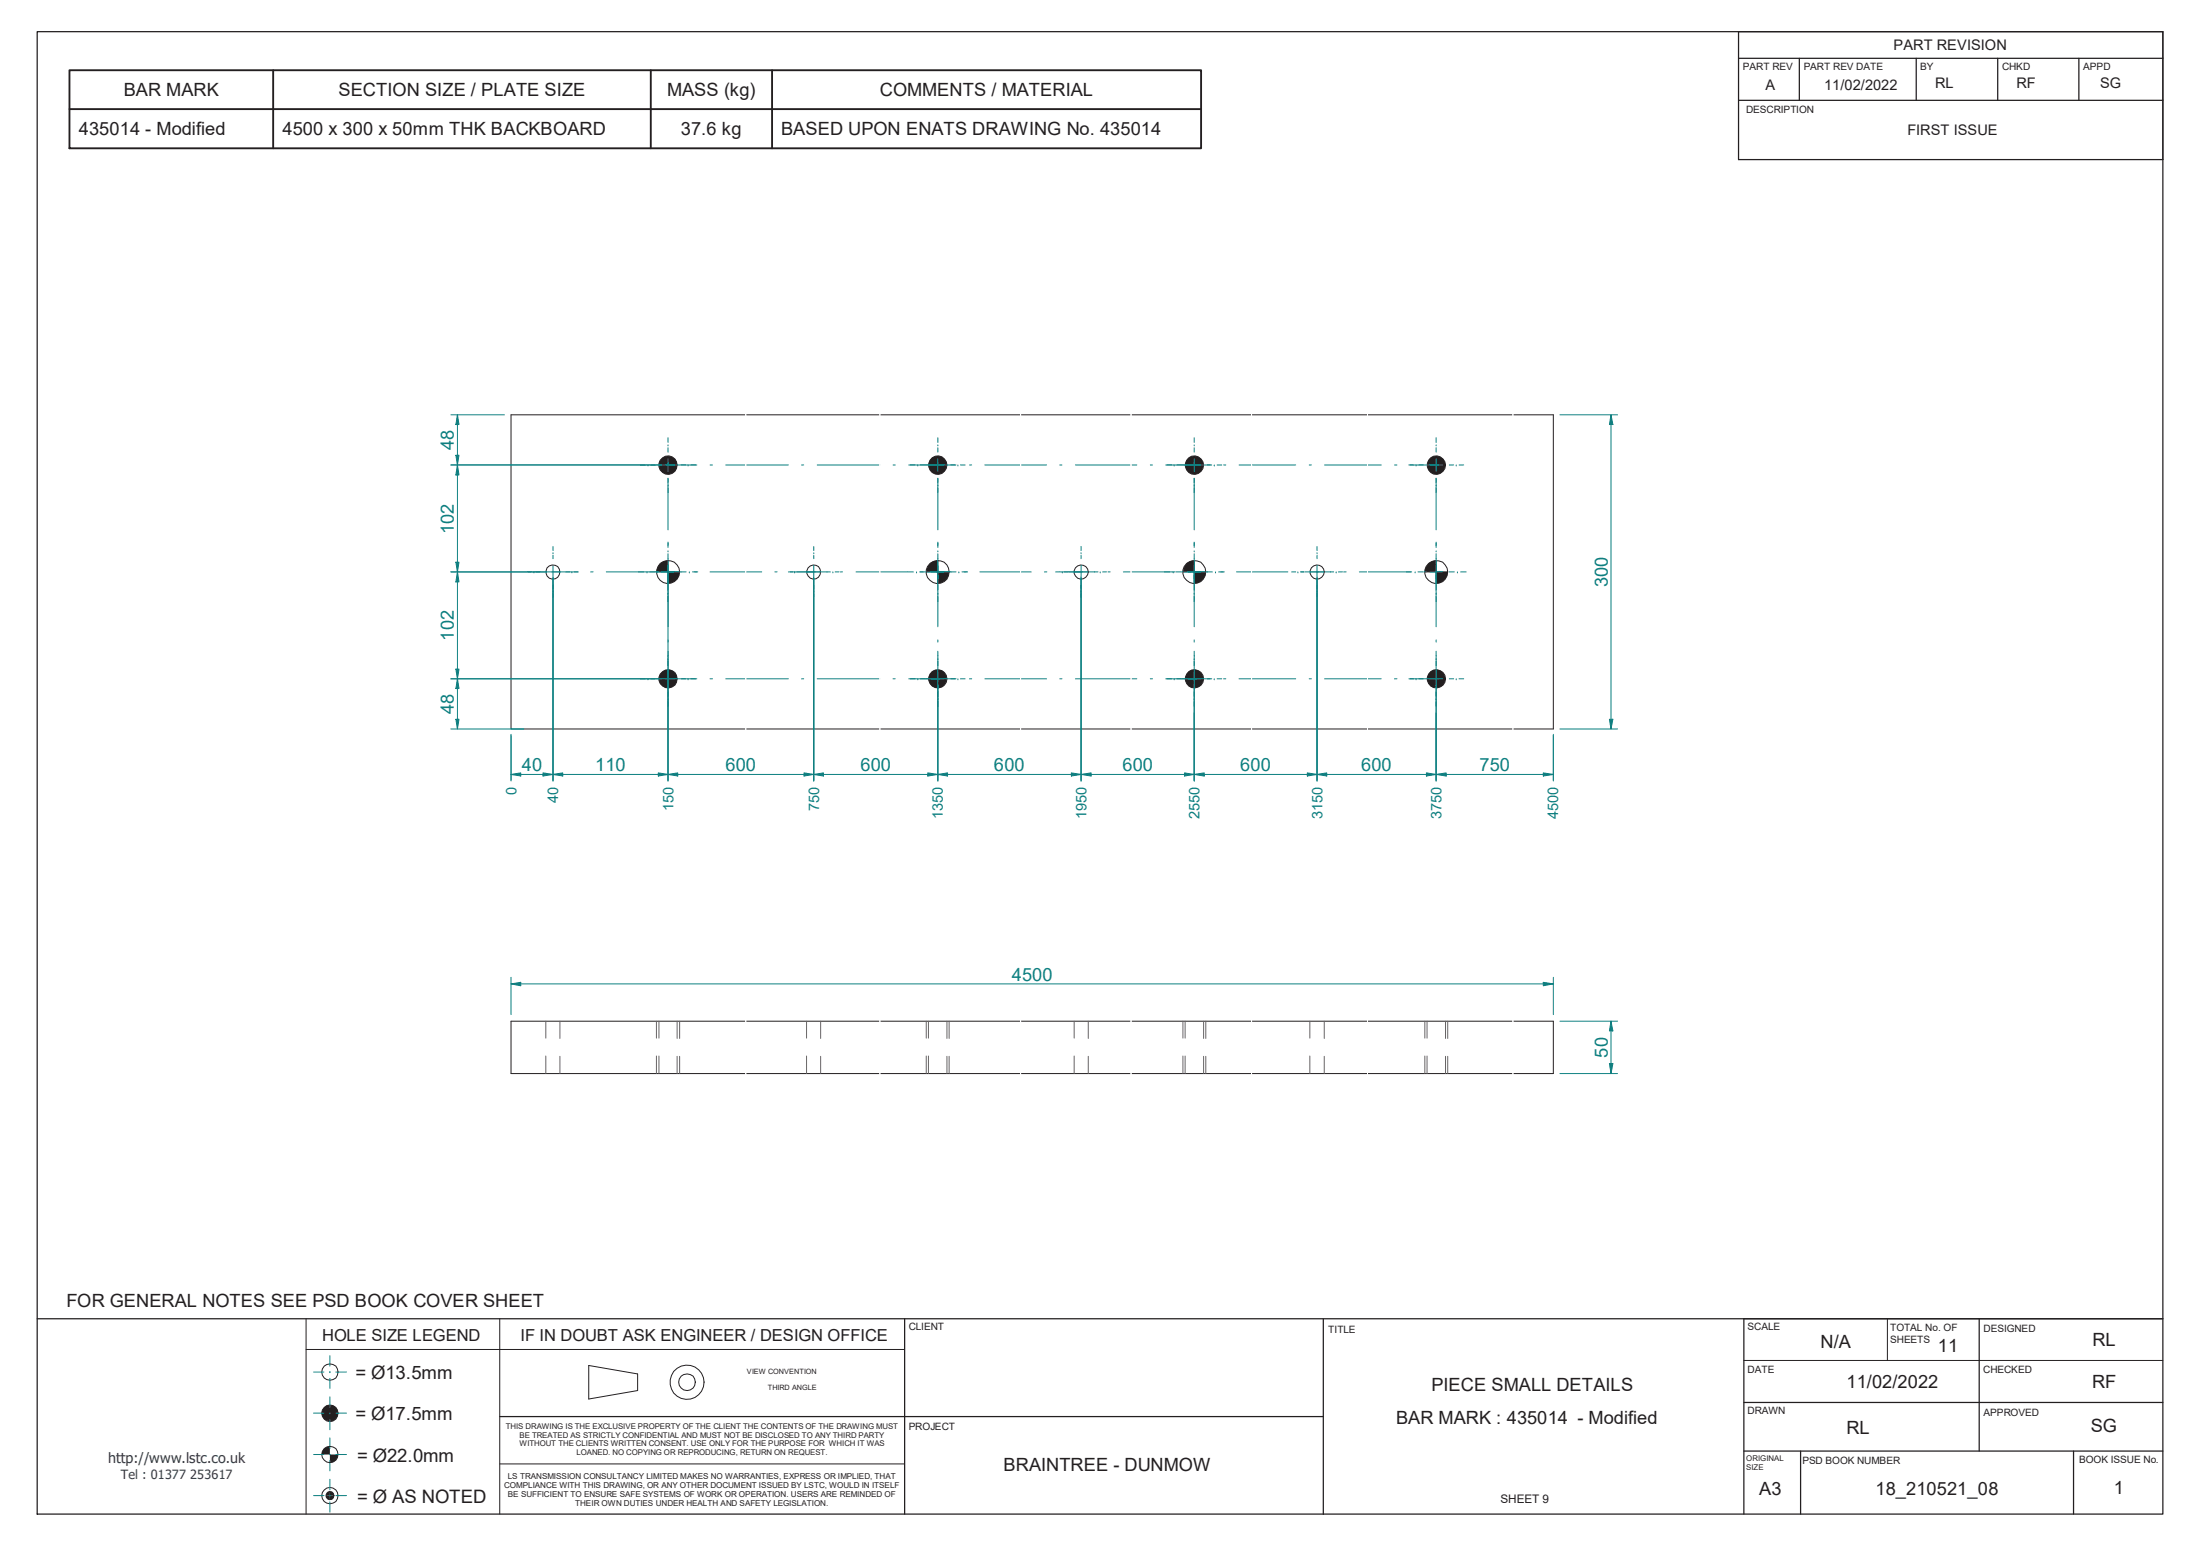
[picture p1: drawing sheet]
<svg xmlns="http://www.w3.org/2000/svg" width="297mm" height="210mm" viewBox="0 0 297 210" stroke-linecap="round" stroke-linejoin="round" font-family="sans-serif">
<path d="M5 4.3h287v200h-287zM5 178h287M122.1 178v26.3M67.5 191.2h111.2" fill="none" stroke="#231f20" stroke-width=".17"/>
<g fill="none" stroke="#231f20" stroke-width=".14">
<path d="M67.5 178v26.3M41.3 182.1h80.8M67.5 197.6h54.6M79.5 184.3l6.6 1.1v2.3l-6.6 1.1z"/>
<circle cx="92.7" cy="186.5" r="1.13"/>
<circle cx="92.8" cy="186.5" r="2.31"/>
</g>
<circle cx="44.5" cy="190.7" r="1.1" fill="#231f20"/>
<g fill="none" stroke="#231f20" stroke-width=".14">
<circle cx="44.5" cy="190.7" r="1.1"/>
<circle cx="44.5" cy="201.8" r="1.09"/>
</g>
<path d="M42.3 190.7h1.4M44.5 190.7h.1M44.5 188.5v1.4M44.5 190.7v.1M44.5 191.5v1.4M45.3 190.7h1.5" fill="none" stroke="#0c8081" stroke-width=".14"/>
<g fill="#231f20">
<path d="M43.7 195.6l.5-.4h.3v1.1h-1.1z" fill-rule="evenodd"/>
<path d="M44.5 196.3h1.1a1.12 1.12 0 0 1-1.1 1.1z" fill-rule="evenodd"/>
</g>
<path d="M42.3 196.3h1.4M44.5 196.3h.1M44.5 194v1.5M44.5 196.2v.1M44.5 197.1v1.4M45.3 196.3h1.5" fill="none" stroke="#0c8081" stroke-width=".14"/>
<circle cx="44.5" cy="196.3" r="1.1" fill="none" stroke="#231f20" stroke-width=".14"/>
<g fill="#231f20">
<path d="M44.3 201.4l.2-.1v.5h-.5z" fill-rule="evenodd"/>
<path d="M44 201.8h.5v.6l-.2-.1-.2-.2z" fill-rule="evenodd"/>
<path d="M44.5 201.3l.3 .1 .2 .2 .1 .2h-.6z" fill-rule="evenodd"/>
<path d="M44.5 201.8h.6l-.1 .3-.2 .2-.3 .1z" fill-rule="evenodd"/>
</g>
<path d="M42.3 185.2h1.4M44.5 185.2h.1M44.5 183v1.4M44.5 185.1v.1M44.5 186v1.4M44.5 199.6v1.5M45.3 185.2h1.5M42.3 201.8h1.4M44.5 201.8h.1M44.5 201.8v.1M44.5 202.7v1.4M45.3 201.8h1.5" fill="none" stroke="#0c8081" stroke-width=".14"/>
<g fill="none" stroke="#231f20" stroke-width=".14">
<path d="M41.3 178v26.3M254.8 178v5.6M235.5 183.6h56.5"/>
<circle cx="44.5" cy="185.2" r="1.1"/>
<circle cx="44.5" cy="201.8" r=".55"/>
</g>
<path d="M178.7 178v26.4M267.2 178v17.8M292 178h-56.5v26.3M235.5 189.3h56.5M235.5 195.8h56.5M243.1 195.8v8.5M280 195.8v8.5" fill="none" stroke="#231f20" stroke-width=".17"/>
<g fill="#231f20">
<path d="M88.9 76.3l.4-.4 .9-.3v1.6h-1.6z" fill-rule="evenodd"/>
<path d="M90.2 77.2h1.6a1.54 1.54 0 0 1-1.6 1.5z" fill-rule="evenodd"/>
<circle cx="90.2" cy="62.8" r="1.23"/>
</g>
<path d="M88.6 77.2h3.2M90.2 75.6v3.1" fill="none" stroke="#231f20" stroke-width=".14"/>
<circle cx="90.2" cy="91.6" r="1.24" fill="#231f20"/>
<g fill="none" stroke="#231f20" stroke-width=".14">
<path d="M118.8 56h-49.8v42.4h49.8M204.3 56h5.4v42.4h-5.4"/>
<circle cx="74.6" cy="77.2" r=".96"/>
<circle cx="90.2" cy="62.8" r="1.24"/>
<circle cx="90.2" cy="77.2" r="1.56"/>
<circle cx="109.9" cy="77.2" r=".94"/>
<circle cx="90.2" cy="91.6" r="1.22"/>
</g>
<g fill="#231f20">
<path d="M125.7 75.9l.4-.2 .5-.1v1.6h-1.5v-.5z" fill-rule="evenodd"/>
<path d="M126.6 77.2h1.5a1.54 1.54 0 0 1-1.5 1.5z" fill-rule="evenodd"/>
</g>
<path d="M125.1 77.2h3M126.6 75.6v3.1" fill="none" stroke="#231f20" stroke-width=".14"/>
<g fill="#231f20">
<circle cx="126.6" cy="62.8" r="1.24"/>
<circle cx="126.6" cy="91.6" r="1.25"/>
</g>
<g fill="none" stroke="#231f20" stroke-width=".14">
<path d="M118.8 56h19M118.8 98.4h19"/>
<circle cx="126.6" cy="77.2" r="1.55"/>
<circle cx="126.6" cy="62.8" r="1.24"/>
<circle cx="126.6" cy="91.6" r="1.23"/>
</g>
<g fill="#231f20">
<path d="M193 75.9l.9-.3v1.6h-1.5v-.5z" fill-rule="evenodd"/>
<path d="M193.9 77.2h1.6a1.54 1.54 0 0 1-1.6 1.5z" fill-rule="evenodd"/>
</g>
<path d="M192.4 77.2h3.1M193.9 75.6v3.1" fill="none" stroke="#231f20" stroke-width=".14"/>
<g fill="#231f20">
<circle cx="193.9" cy="91.6" r="1.25"/>
<circle cx="193.9" cy="62.8" r="1.24"/>
</g>
<g fill="none" stroke="#231f20" stroke-width=".14">
<path d="M204.3 56h-35.3M169 98.4h35.3"/>
<circle cx="177.8" cy="77.2" r=".96"/>
<circle cx="193.9" cy="77.2" r="1.55"/>
<circle cx="193.9" cy="62.8" r="1.25"/>
<circle cx="193.9" cy="91.6" r="1.24"/>
</g>
<g fill="#231f20">
<path d="M160.3 75.9l.9-.3v1.6h-1.5l.1-.5z" fill-rule="evenodd"/>
<path d="M161.2 77.2h1.6a1.54 1.54 0 0 1-1.6 1.5z" fill-rule="evenodd"/>
</g>
<path d="M159.7 77.2h3.1M161.2 75.6v3.1" fill="none" stroke="#231f20" stroke-width=".14"/>
<g fill="#231f20">
<circle cx="161.3" cy="62.8" r="1.24"/>
<circle cx="161.3" cy="91.6" r="1.25"/>
</g>
<g fill="none" stroke="#231f20" stroke-width=".14">
<path d="M137.8 56h14.9M152.7 56h16.3M137.8 98.4h14.9M152.7 98.4h16.3M152.7 137.8h-83.7v7.1h83.7M152.7 137.8h57v7.1h-57"/>
<circle cx="146" cy="77.2" r=".96"/>
<circle cx="161.3" cy="77.2" r="1.55"/>
<circle cx="161.3" cy="62.8" r="1.25"/>
<circle cx="161.3" cy="91.6" r="1.24"/>
</g>
<g fill="none" stroke="#0c8081" stroke-width=".14">
<path d="M90.2 59.1v.6M126.6 59.1v.6M161.2 59.1v.6M193.9 59.1v.6M71.2 77.2h.5M72.1 77.2h.1M72.4 77.2h.5M73.8 77.2h4.3M74.7 74.6h.1M74.7 79.8h.1M74.7 73.7v.6M74.7 74.9v.5"/>
<path d="M74.7 76.3v1.8M74.7 79v.5M77.2 77.2h.1M79.7 77.2h.4M86.5 62.7h.6M87.4 77.2h.1M87.5 62.7h.1M87.9 62.7h.5M89.3 62.7h4.8M90.2 74.3h.1M90.2 60h.1M90.2 65.5h.1"/>
<path d="M90.2 60.4v.6M90.2 61.9v1.7M90.2 64.5v7M90.2 73.2v.7M90.2 74.7v9.9M92.6 77.2h-10.7M92.9 62.7h.1M93.1 77.2h.1M93.5 77.2h.7M95.9 62.7h.3M95.9 77.2h6.9M98 62.7h8.4"/>
<path d="M104.6 77.2h.3M106.4 77.2h5.7M107.3 77.2h.1M108.2 62.7h.3M109.9 74.6h.1M109.9 73.7v.6M109.9 74.9v.5M109.9 79.8h.1M109.9 76.3v29.1M110.3 62.7h8.5M112.5 77.2h.1M112.7 77.2h.6"/>
<path d="M113.5 77.2h.3M115.6 77.2h6.9M120.6 62.7h.3M122.6 77.2h.7M122.7 62.7h6.4M123.7 77.2h.1M123.9 62.7h.1M124.2 77.2h.6M126.6 74.3h.1M126.6 73.2v.7M126.6 74.7v9.9M126.6 60h.1"/>
<path d="M126.6 65.5h.1M126.6 60.4v.6M126.6 61.9v1.7M126.6 64.5v7M129.1 77.2h-4.2M129.3 62.7h.1M129.5 77.2h.1M129.7 62.7h.6M129.9 77.2h.7M130.9 62.7h.3M132.3 77.2h6.9M133 62.7h8.3"/>
<path d="M141 77.2h.4M142.5 77.2h.6M143.1 62.7h.3M143.4 77.2h.1M145.2 62.7h8.3M146 74.6h.1M146 79.8h.1M146 73.7v.6M146 74.9v.5M146 76.3v1.8M146 79v.5M148.2 77.2h-5.1"/>
<path d="M148.5 77.2h.1M148.9 77.2h.5M149.6 77.2h.3M151.7 77.2h7M155.3 62.7h.3M157.4 62.7h6.2M158.4 77.2h.1M158.5 62.7h.1M158.8 77.2h.7M161.2 60h.1M161.2 65.5h.1M161.2 60.4v.6"/>
<path d="M161.2 61.9v1.7M161.2 64.5v7M161.2 74.3h.1M161.2 73.2v.7M161.2 74.7v9.9M163.7 77.2h-4.1M163.9 62.7h.1M164.1 77.2h.1M164.3 62.7h.7M164.5 77.2h.8M165.2 62.7h.3M166.9 77.2h7"/>
<path d="M167.3 62.7h7.6M174.4 77.2h.5M175.2 77.2h.1M175.6 77.2h.4M176.8 62.7h.3M177.8 76.3v1.8M177.8 74.6h.1M177.8 73.7v.6M177.8 74.9v.5M177.8 79.8h.1M177.8 79v.5M178.8 62.7h7.7"/>
<path d="M180.1 77.2h-3.9M180.4 77.2h.1M180.7 77.2h.6M181.4 77.2h.4M183.5 77.2h7.1M188.3 62.7h.3M190.2 62.7h4.6M191.1 77.2h.1M191.2 62.7h.1M191.4 77.2h.8M192.3 77.2h.3M193.1 77.2h1.7"/>
<path d="M193.9 62.5v.2M193.9 64.6v6.9M193.9 73.3v.3M193.9 75.4v9.2M193.9 74.3h.1M193.9 61.9v1.7M193.9 73.2v.7M193.9 74.7v.7M193.9 79v.6M193.9 60h.1M193.9 65.5h.1M193.9 60.4v.6"/>
<path d="M193.9 64.5v.6M193.9 65.8v.7M195.7 77.2h.7M195.7 62.7h.6M196.6 62.7h.1M196.8 77.2h.1M197 62.7h.6M197.2 77.2h.8M74.7 80.1v.5M86.5 91.6h.6M87.5 91.6h.1M87.9 91.6h.5"/>
<path d="M89.3 91.6h4.8M90.2 88.9h.1M90.2 94.3h.1M90.2 87.9v17.5M90.2 80.1h.1M90.2 86.4v.3M92.9 91.6h.1M95.9 91.6h.3M98 91.6h8.4M108.2 91.6h.3M110.3 91.6h8.5M120.6 91.6h.3"/>
<path d="M122.7 91.6h6.4M123.9 91.6h.1M126.6 88.9h.1M126.6 94.3h.1M126.6 87.9v4.6M126.6 93.4v.6M126.6 94.7v.6M126.6 80.1h.1M126.6 86.4v.3M129.3 91.6h.1M129.7 91.6h.6M130.9 91.6h.3"/>
<path d="M133 91.6h8.3M143.1 91.6h.3M145.2 91.6h8.3M146 80.1v.5M155.3 91.6h.3M157.4 91.6h6.2M158.5 91.6h.1M161.2 80.1h.1M161.2 88.9h.1M161.2 94.3h.1M161.2 87.9v4.6M161.2 93.4v.6"/>
<path d="M161.2 94.7v.6M161.2 86.4v.3M163.9 91.6h.1M164.3 91.6h.7M165.2 91.6h.3M167.3 91.6h7.6M176.8 91.6h.3M177.8 80.1v.5M178.8 91.6h7.7M188.3 91.6h.3M190.2 91.6h4.6M191.2 91.6h.1"/>
<path d="M193.9 88.9h.1M193.9 94.3h.1M193.9 86.4v.3M193.9 87.9v4.6M193.9 93.4v.6M193.9 94.7v.6M193.9 80.1h.1M193.9 80.5v.7M195.7 91.6h.6M196.6 91.6h.1M197 91.6h.6M90.2 104.5l1.3-.2v.4z"/>
</g>
<path d="M100.7 51.5v51.4M118.8 51.5v51.4M137.8 51.5v51.4M169 51.5v51.4M184.6 51.5v51.4M204.3 51.5v51.4M100.7 133.3v16.1M118.8 133.3v16.1M137.8 133.3v16.1M169 133.3v16.1M184.6 133.3v16.1M204.3 133.3v16.1" fill="none" stroke="#fff" stroke-width=".14"/>
<g fill="none" stroke="#646467" stroke-width=".14">
<path d="M73.7 137.8v2.3M75.6 137.8v2.3M88.6 137.8v2.3M89 137.8v2.3M91.4 137.8v2.3M91.8 137.8v2.3M108.9 137.8v2.3M110.8 137.8v2.3M125.1 137.8v2.3M125.4 137.8v2.3M127.9 137.8v2.3M128.1 137.8v2.3"/>
<path d="M145 137.8v2.3M146.9 137.8v2.3M159.7 137.8v2.3M160 137.8v2.3M162.5 137.8v2.3M162.8 137.8v2.3M176.9 137.8v2.3M178.8 137.8v2.3M192.4 137.8v2.3M192.7 137.8v2.3M195.2 137.8v2.3M195.5 137.8v2.3"/>
<path d="M73.7 142.5v2.4M75.6 142.5v2.4M88.6 142.5v2.4M89 142.5v2.4M91.4 142.5v2.4M91.8 142.5v2.4M108.9 142.5v2.4M110.8 142.5v2.4M125.1 142.5v2.4M125.4 142.5v2.4M127.9 142.5v2.4M128.1 142.5v2.4"/>
<path d="M145 142.5v2.4M146.9 142.5v2.4M159.7 142.5v2.4M160 142.5v2.4M162.5 142.5v2.4M162.8 142.5v2.4M176.9 142.5v2.4M178.8 142.5v2.4M192.4 142.5v2.4M192.7 142.5v2.4M195.2 142.5v2.4M195.5 142.5v2.4"/>
</g>
<path d="M90.2 104.5l1.3-.2v.4z" fill="#0c8081"/>
<path d="M108.6 104.3l1.3 .2-1.3 .2z" fill="none" stroke="#0c8081" stroke-width=".14"/>
<path d="M108.6 104.3l1.3 .2-1.3 .2z" fill="#0c8081"/>
<path d="M109.9 78.1v27.3M126.6 92.5v12.9M90.2 104.5h19.7M109.9 104.5l1.3-.2v.4z" fill="none" stroke="#0c8081" stroke-width=".14"/>
<path d="M109.9 104.5l1.3-.2v.4z" fill="#0c8081"/>
<path d="M125.3 104.3l1.3 .2-1.3 .2z" fill="none" stroke="#0c8081" stroke-width=".14"/>
<path d="M125.3 104.3l1.3 .2-1.3 .2z" fill="#0c8081"/>
<path d="M74.7 78.1v27.3M69 99.3v6.1M69 104.5l1.3-.2v.4zM109.9 104.5h16.7" fill="none" stroke="#0c8081" stroke-width=".14"/>
<path d="M69 104.5l1.3-.2v.4z" fill="#0c8081"/>
<path d="M73.3 104.3l1.4 .2-1.4 .2z" fill="none" stroke="#0c8081" stroke-width=".14"/>
<path d="M73.3 104.3l1.4 .2-1.4 .2z" fill="#0c8081"/>
<path d="M74.7 78.1v27.3M90.2 78.1v27.3M69 104.5h5.7M74.7 104.5l1.3-.2v.4z" fill="none" stroke="#0c8081" stroke-width=".14"/>
<path d="M74.7 104.5l1.3-.2v.4z" fill="#0c8081"/>
<path d="M88.9 104.3l1.3 .2-1.3 .2z" fill="none" stroke="#0c8081" stroke-width=".14"/>
<path d="M88.9 104.3l1.3 .2-1.3 .2z" fill="#0c8081"/>
<path d="M146 78.1v27.3M126.6 92.5v12.9M74.7 104.5h15.5M126.6 104.5l1.3-.2v.4z" fill="none" stroke="#0c8081" stroke-width=".14"/>
<path d="M126.6 104.5l1.3-.2v.4z" fill="#0c8081"/>
<path d="M144.7 104.3l1.3 .2-1.3 .2z" fill="none" stroke="#0c8081" stroke-width=".14"/>
<path d="M144.7 104.3l1.3 .2-1.3 .2z" fill="#0c8081"/>
<path d="M146 78.1v27.3M161.2 96.2v9.2M126.6 104.5h19.4M146 104.5l1.3-.2v.4z" fill="none" stroke="#0c8081" stroke-width=".14"/>
<path d="M146 104.5l1.3-.2v.4z" fill="#0c8081"/>
<path d="M159.9 104.3l1.3 .2-1.3 .2z" fill="none" stroke="#0c8081" stroke-width=".14"/>
<path d="M159.9 104.3l1.3 .2-1.3 .2z" fill="#0c8081"/>
<path d="M177.8 78.1v27.3M161.2 92.5v12.9M146 104.5h15.2M161.2 104.5l1.4-.2v.4z" fill="none" stroke="#0c8081" stroke-width=".14"/>
<path d="M161.2 104.5l1.4-.2v.4z" fill="#0c8081"/>
<path d="M176.5 104.3l1.3 .2-1.3 .2z" fill="none" stroke="#0c8081" stroke-width=".14"/>
<path d="M176.5 104.3l1.3 .2-1.3 .2z" fill="#0c8081"/>
<path d="M177.8 78.1v27.3M193.9 96.2v9.2M161.2 104.5h16.6M177.8 104.5l1.3-.2v.4z" fill="none" stroke="#0c8081" stroke-width=".14"/>
<path d="M177.8 104.5l1.3-.2v.4z" fill="#0c8081"/>
<path d="M192.6 104.3l1.3 .2-1.3 .2z" fill="none" stroke="#0c8081" stroke-width=".14"/>
<path d="M192.6 104.3l1.3 .2-1.3 .2z" fill="#0c8081"/>
<path d="M193.9 92.5v12.9M209.7 99.3v6.1M177.8 104.5h16.1M193.9 104.5l1.4-.2v.4z" fill="none" stroke="#0c8081" stroke-width=".14"/>
<path d="M193.9 104.5l1.4-.2v.4z" fill="#0c8081"/>
<path d="M208.4 104.3l1.3 .2-1.3 .2z" fill="none" stroke="#0c8081" stroke-width=".14"/>
<path d="M208.4 104.3l1.3 .2-1.3 .2z" fill="#0c8081"/>
<path d="M60.9 91.6h28.4M60.9 98.4h9.8M61.6 97.1h.4l-.2 1.3zM193.9 104.5h15.8" fill="none" stroke="#0c8081" stroke-width=".14"/>
<path d="M61.6 97.1h.4l-.2 1.3z" fill="#0c8081"/>
<path d="M61.8 91.6l.2 1.3h-.4z" fill="none" stroke="#0c8081" stroke-width=".14"/>
<path d="M61.8 91.6l.2 1.3h-.4z" fill="#0c8081"/>
<path d="M60.9 77.2h12.9M60.9 91.6h28.4M61.6 90.3h.4l-.2 1.3zM61.8 91.6v6.8" fill="none" stroke="#0c8081" stroke-width=".14"/>
<path d="M61.6 90.3h.4l-.2 1.3z" fill="#0c8081"/>
<path d="M61.8 77.2l.2 1.3h-.4z" fill="none" stroke="#0c8081" stroke-width=".14"/>
<path d="M61.8 77.2l.2 1.3h-.4z" fill="#0c8081"/>
<path d="M60.9 77.2h12.9M60.9 62.7h28.4M61.6 75.9h.4l-.2 1.3zM61.8 77.2v14.4" fill="none" stroke="#0c8081" stroke-width=".14"/>
<path d="M61.6 75.9h.4l-.2 1.3z" fill="#0c8081"/>
<path d="M61.8 62.7l.2 1.4h-.4z" fill="none" stroke="#0c8081" stroke-width=".14"/>
<path d="M61.8 62.7l.2 1.4h-.4z" fill="#0c8081"/>
<path d="M60.9 56h7.2M60.9 62.7h28.4M61.6 61.4h.4l-.2 1.3zM61.8 62.7v14.5" fill="none" stroke="#0c8081" stroke-width=".14"/>
<path d="M61.6 61.4h.4l-.2 1.3z" fill="#0c8081"/>
<path d="M61.8 56l.2 1.3h-.4z" fill="none" stroke="#0c8081" stroke-width=".14"/>
<path d="M61.8 56l.2 1.3h-.4z" fill="#0c8081"/>
<path d="M61.8 56v6.7M210.6 137.8h7.8M210.6 144.9h7.8M217.3 143.5h.5l-.3 1.4z" fill="none" stroke="#0c8081" stroke-width=".14"/>
<path d="M152.7 51.5v51.4M152.7 133.3v16.1" fill="none" stroke="#fff" stroke-width=".14"/>
<path d="M217.3 143.5h.5l-.3 1.4z" fill="#0c8081"/>
<path d="M217.5 137.8l.3 1.3h-.5z" fill="none" stroke="#0c8081" stroke-width=".14"/>
<path d="M217.5 137.8l.3 1.3h-.5z" fill="#0c8081"/>
<path d="M210.6 56h7.8M210.6 98.4h7.8M217.3 97.1h.5l-.3 1.3zM217.5 137.8v7.1" fill="none" stroke="#0c8081" stroke-width=".14"/>
<path d="M217.3 97.1h.5l-.3 1.3z" fill="#0c8081"/>
<path d="M217.5 56l.3 1.3h-.5z" fill="none" stroke="#0c8081" stroke-width=".14"/>
<path d="M217.5 56l.3 1.3h-.5z" fill="#0c8081"/>
<g fill="none" stroke="#0c8081" stroke-width=".14">
<path d="M217.5 56v42.4M74.7 77.9v27.4M109.9 77.9v27.4M146 77.9v27.4M177.8 77.9v27.4M69 99.1v6.2M90.2 92.3v13M126.6 92.3v13M161.2 92.3v13M193.9 92.3v13M209.7 99.1v6.2M69 131.9v5"/>
<path d="M69 132.8l1.3-.2v.4zM209.7 131.9v5"/>
</g>
<path d="M9.4 9.5h152.8v10.5h-152.8zM9.4 14.7h152.8M36.9 9.5v10.5M87.9 9.5v10.5M104.2 9.5v10.5" fill="none" stroke="#231f20" stroke-width=".25"/>
<path d="M69 132.8l1.3-.2v.4z" fill="#0c8081"/>
<path d="M208.4 132.6l1.3 .2-1.3 .2z" fill="none" stroke="#0c8081" stroke-width=".14"/>
<path d="M208.4 132.6l1.3 .2-1.3 .2z" fill="#0c8081"/>
<path d="M69 132.8h140.7" fill="none" stroke="#0c8081" stroke-width=".14"/>
<path d="M234.7 7.9h57.3M234.7 13.5h57.3M234.7 4.3h57.3v17.2h-57.3zM242.9 7.9v5.6M258.7 7.9v5.6M269.7 7.9v5.6M280.7 7.9v5.6" fill="none" stroke="#231f20" stroke-width=".17"/>
<g font-size="2.5" fill="#231f20">
<text x="16.7" y="12.9">BAR MARK</text>
<text x="45.7" y="12.9">SECTION SIZE / PLATE SIZE</text>
<text x="90.1" y="12.9">MASS (kg)</text>
<text x="118.8" y="12.9">COMMENTS / MATERIAL</text>
<text x="10.6" y="18.2">435014 - Modified</text>
<text x="38.2" y="18.2">4500 x 300 x 50mm THK BACKBOARD</text>
<text x="91.9" y="18.2">37.6 kg</text>
<text x="105.5" y="18.2">BASED UPON ENATS DRAWING No. 435014</text>
<text x="9" y="176.4">FOR GENERAL NOTES SEE PSD BOOK COVER SHEET</text>
<text x="245.8" y="181.9">N/A</text>
<text x="261.6" y="182.4">11</text>
<text x="282.5" y="181.6">RL</text>
<text x="48" y="186.1">= Ø13.5mm</text>
<text x="48" y="191.6">= Ø17.5mm</text>
<text x="193.3" y="187.7">PIECE SMALL DETAILS</text>
<text x="249.3" y="187.4">11/02/2022</text>
<text x="282.5" y="187.3">RF</text>
<text x="48.2" y="197.3">= Ø22.0mm</text>
<text x="188.5" y="192.1">BAR MARK : 435014 - Modified</text>
<text x="249.3" y="193.5">RL</text>
<text x="282.3" y="193.2">SG</text>
<text x="48.2" y="202.8">= Ø AS NOTED</text>
<text x="135.5" y="198.6">BRAINTREE - DUNMOW</text>
<text x="237.5" y="201.7">A3</text>
<text x="253.2" y="201.7">18_210521_08</text>
<text x="285.4" y="201.6">1</text>
</g>
<g font-size="2.5" fill="#0c8081">
<text x="61.3" y="60.8" transform="rotate(-90 61.3 60.8)">48</text>
<text x="61.3" y="72.1" transform="rotate(-90 61.3 72.1)">102</text>
<text x="217.1" y="79.3" transform="rotate(-90 217.1 79.3)">300</text>
<text x="61.3" y="86.5" transform="rotate(-90 61.3 86.5)">102</text>
<text x="61.3" y="96.4" transform="rotate(-90 61.3 96.4)">48</text>
<text x="70.4" y="104.1">40</text>
<text x="80.3" y="104.1">110</text>
<text x="97.9" y="104.1">600</text>
<text x="116.2" y="104.1">600</text>
<text x="134.2" y="104.1">600</text>
<text x="151.5" y="104.1">600</text>
<text x="167.5" y="104.1">600</text>
<text x="183.8" y="104.1">600</text>
<text x="199.7" y="104.1">750</text>
<text x="136.6" y="132.4">4500</text>
<text x="217.1" y="142.7" transform="rotate(-90 217.1 142.7)">50</text>
</g>
<g font-size="2.2" fill="#231f20">
<text x="43.5" y="181">HOLE SIZE LEGEND</text>
<text x="70.3" y="181">IF IN DOUBT ASK ENGINEER / DESIGN OFFICE</text>
</g>
<g font-size="2" fill="#231f20">
<text x="255.7" y="6.8">PART REVISION</text>
<text x="261.3" y="11.9">RL</text>
<text x="272.3" y="11.9">RF</text>
<text x="283.6" y="11.9">SG</text>
<text x="238.4" y="12.1">A</text>
<text x="246.3" y="12.1">11/02/2022</text>
<text x="257.5" y="18.3">FIRST ISSUE</text>
</g>
<g font-size="2" fill="#0c8081">
<text x="69.7" y="107.3" transform="rotate(-90 69.7 107.3)">0</text>
<text x="75.3" y="108.4" transform="rotate(-90 75.3 108.4)">40</text>
<text x="90.9" y="109.5" transform="rotate(-90 90.9 109.5)">150</text>
<text x="110.6" y="109.5" transform="rotate(-90 110.6 109.5)">750</text>
<text x="127.3" y="110.6" transform="rotate(-90 127.3 110.6)">1350</text>
<text x="146.7" y="110.6" transform="rotate(-90 146.7 110.6)">1950</text>
<text x="162" y="110.6" transform="rotate(-90 162 110.6)">2550</text>
<text x="178.5" y="110.6" transform="rotate(-90 178.5 110.6)">3150</text>
<text x="194.6" y="110.6" transform="rotate(-90 194.6 110.6)">3750</text>
<text x="210.4" y="110.6" transform="rotate(-90 210.4 110.6)">4500</text>
</g>
<text font-size="1.9" fill="#272873" x="14.6" y="197.4">http://www.lstc.co.uk</text>
<text font-size="1.7" fill="#272873" x="16.3" y="199.6">Tel : 01377 253617</text>
<text font-size="1.6" fill="#231f20" x="202.6" y="202.9">SHEET 9</text>
<g font-size="1.4" fill="#231f20">
<text x="235.3" y="9.4">PART REV</text>
<text x="243.5" y="9.4">PART REV DATE</text>
<text x="259.3" y="9.4">BY</text>
<text x="270.3" y="9.4">CHKD</text>
<text x="281.3" y="9.4">APPD</text>
<text x="235.7" y="15.3">DESCRIPTION</text>
<text x="122.7" y="179.5">CLIENT</text>
<text x="179.3" y="180">TITLE</text>
<text x="236" y="179.5">SCALE</text>
<text x="255.2" y="179.7">TOTAL No. OF</text>
<text x="267.8" y="179.8">DESIGNED</text>
<text x="236" y="185.3">DATE</text>
<text x="255.2" y="181.2">SHEETS</text>
<text x="267.8" y="185.3">CHECKED</text>
<text x="236" y="190.8">DRAWN</text>
<text x="267.8" y="191.1">APPROVED</text>
<text x="122.7" y="193">PROJECT</text>
<text x="243.4" y="197.5">PSD BOOK NUMBER</text>
<text x="280.7" y="197.4">BOOK ISSUE No.</text>
</g>
<g font-size="1.1" fill="#231f20">
<text x="68.3" y="192.9">THIS DRAWING IS THE EXCLUSIVE PROPERTY OF THE CLIENT THE CONTENTS OF THE DRAWING MUST</text>
<text x="70.1" y="194">BE TREATED AS STRICTLY CONFIDENTIAL AND MUST NOT BE DISCLOSED TO ANY THIRD PARTY</text>
<text x="70.1" y="195.2">WITHOUT THE CLIENTS WRITTEN CONSENT. USE ONLY FOR THE PURPOSE FOR WHICH IT WAS</text>
<text x="77.8" y="196.4">LOANED. NO COPYING OR REPRODUCING, RETURN ON REQUEST.</text>
<text x="235.7" y="197.1">ORIGINAL</text>
<text x="68.1" y="200.8">COMPLIANCE WITH THIS DRAWING, OR ANY OTHER DOCUMENT ISSUED BY LSTC, WOULD IN ITSELF</text>
<text x="68.6" y="199.6">LS TRANSMISSION CONSULTANCY LIMITED MAKES NO WARRANTIES, EXPRESS OR IMPLIED, THAT</text>
<text x="68.6" y="202">BE SUFFICIENT TO ENSURE SAFE SYSTEMS OF WORK OR OPERATION. USERS ARE REMINDED OF</text>
<text x="77.7" y="203.3">THEIR OWN DUTIES UNDER HEALTH AND SAFETY LEGISLATION.</text>
<text x="235.7" y="198.4">SIZE</text>
</g>
<g font-size="1" fill="#231f20">
<text x="100.9" y="185.4">VIEW CONVENTION</text>
<text x="103.7" y="187.6">THIRD ANGLE</text>
</g>
</svg>
